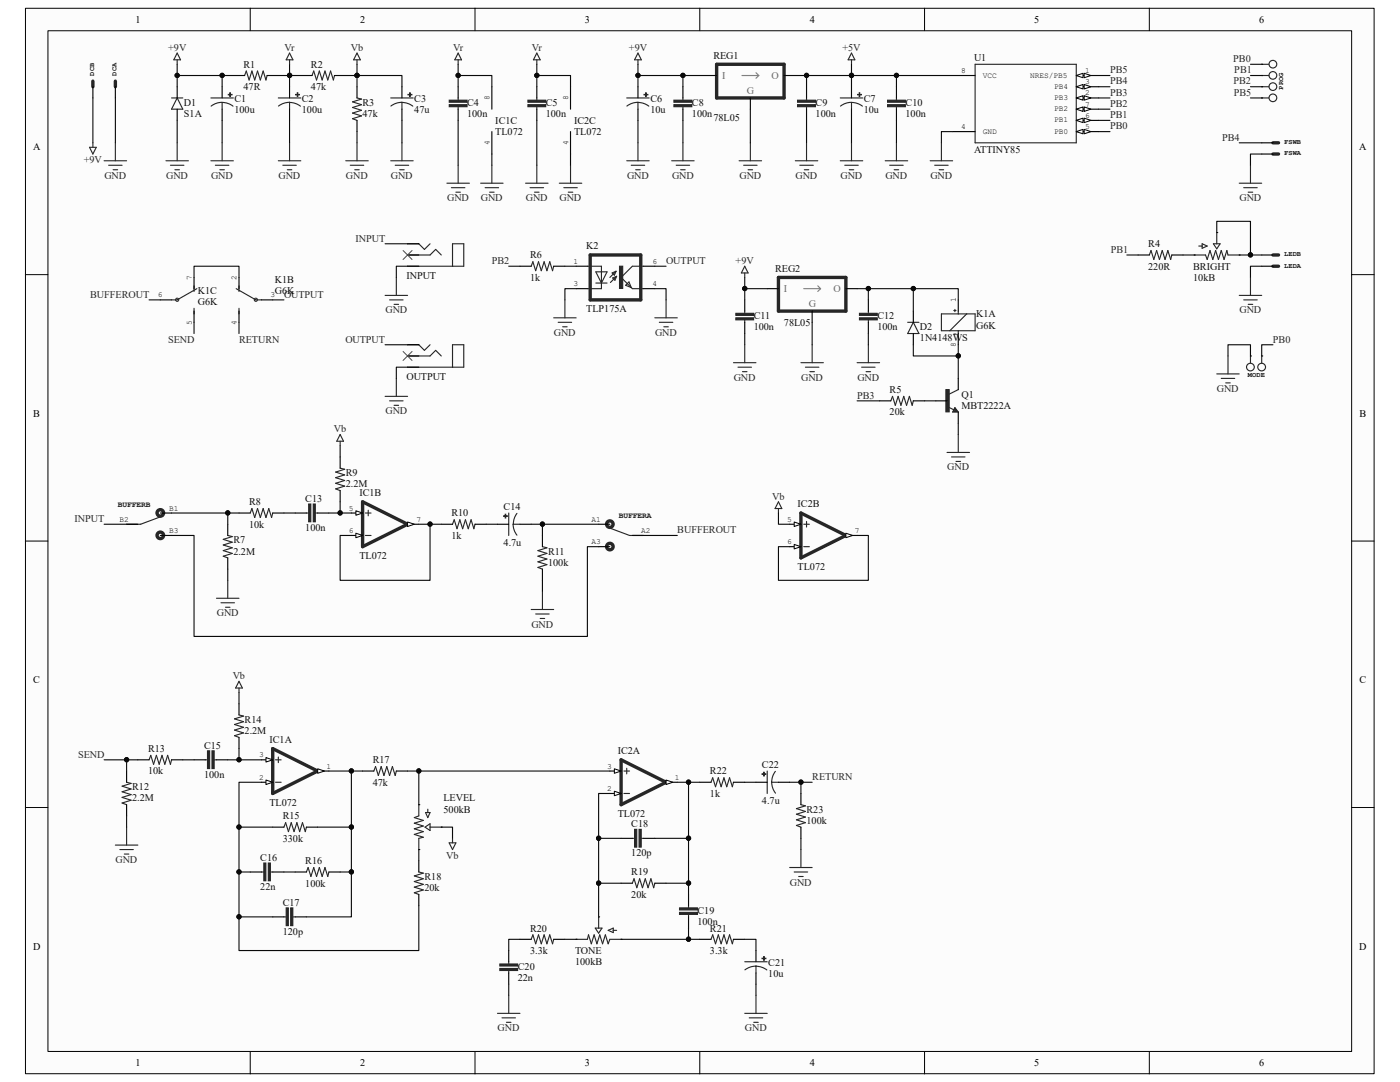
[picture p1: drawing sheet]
<svg xmlns="http://www.w3.org/2000/svg" width="279mm" height="216mm" viewBox="0 0 279 216" stroke-linecap="round" stroke-linejoin="round" font-family="sans-serif">
<path d="M5.1 1.7h269.1v212.5h-269.1z" fill="#fcfcfc"/>
<path d="M5.1 1.7h269.1v212.5h-269.1z" fill="none" stroke="#000" stroke-width=".2"/>
<path d="M9.6 6.2h260.1v203.6h-260.1z" fill="#fcfcfc"/>
<g fill="none" stroke="#000" stroke-width=".2">
<path d="M9.6 6.1h260.1v203.7h-260.1zM49.9 1.6v4.5M94.8 1.6v4.5M139.7 1.6v4.5M184.5 1.6v4.5M229.4 1.6v4.5M5.1 54.8h4.5M269.7 54.8h4.5M5.1 108h4.5M269.7 108h4.5M5.1 161.1h4.5M269.7 161.1h4.5"/>
<path d="M49.9 209.8v4.5M94.8 209.8v4.5M139.7 209.8v4.5M184.5 209.8v4.5M229.4 209.8v4.5"/>
</g>
<g fill="none" stroke="#262626" stroke-width=".22">
<path d="M34.2 19.5h2.3M35.4 11.9v.9M35.4 10.6l.6 1.3h-1.3zM35.4 19.5l1.1 2.3h-2.3zM42.1 19.5h4.5M48.8 15.1l.4-.9 .5 1.8 .6-1.8 .5 1.8 .6-1.8 .6 1.8 .5-1.8 .6 1.8 .2-.9M55.5 19.5h4.5M57.8 11.9v.9M57.8 10.6l.7 1.3h-1.4zM62.3 15.1l.3-.9 .6 1.8 .5-1.8 .6 1.8 .6-1.8 .5 1.8 .6-1.8 .5 1.8 .3-.9M71.2 11.9v.9M71.2 10.6l.7 1.3h-1.3z"/>
<path d="M71.2 19.5l.9 .3-1.7 .5 1.7 .6-1.7 .5 1.7 .6-1.7 .6 1.7 .5-1.7 .6 .8 .3M78 19.5h4.5M91.4 10.6l.7 1.3h-1.3zM91.4 11.9v.9M91.4 19.5v.6M107.1 10.6l.7 1.3h-1.3zM107.1 11.9v.9M107.1 19.5v.6M125.1 19.5h4.5M127.3 10.6l.7 1.3h-1.4zM127.3 11.9v.9M136.3 19.5v.6"/>
<path d="M161 19.5v.6M167.7 19.5h4.5M169.9 10.6l.7 1.3h-1.3zM169.9 11.9v.9M178.9 19.5v.6M17.9 29.4h1.3l-.7 1.3zM18.5 28.5v.9M20.8 32.1h4.5M21.7 33h2.7M22.6 33.9h.9M23 28.5v3.6M33.1 32.1h4.5"/>
<path d="M34 33h2.7M34.9 33.9h.9M35.4 28.5v3.6M42.1 32.1h4.5M43 33h2.7M43.9 33.9h.9M44.3 20.4l-1.4 .3-.8 .5M44.3 28.5v3.6M46.5 21.2l-.8-.5-1.4-.3v1.4M55.5 32.1h4.5M56.4 33h2.7M57.3 33.9h.9"/>
<path d="M57.8 20.4l-1 .1-1.2 .7M57.8 28.5v3.6M60 21.2l-.8-.5-1.4-.3v1.4M69 32.1h4.5M69.9 33h2.7M70.8 33.9h.9M71.2 28.5v3.6M78 32.1h4.5M78.9 33h2.7M79.8 33.9h.9M80.2 20.4l-.9 .1-1.3 .7M80.2 28.5v3.6"/>
<path d="M82.4 21.2l-.8-.5-1.4-.3v1.4M89.2 36.6h4.5M90.1 37.5h2.7M91 38.3h.9M91.4 21.2v.6M91.4 33v3.6M95.9 36.6h4.5M96.8 37.5h2.7M97.7 38.3h.9M98.2 33v3.6M104.9 36.6h4.5M105.8 37.5h2.7"/>
<path d="M106.7 38.3h.9M107.1 21.2v.6M107.1 33v3.6M111.6 36.6h4.5M112.5 37.5h2.7M113.4 38.3h.9M113.9 33v3.6M125.1 32.1h4.5M126 33h2.7M126.9 33.9h.9M127.3 20.4l-.9 .1-1.3 .7M127.3 28.5v3.6"/>
<path d="M129.5 21.2l-.8-.5-1.4-.3v1.4M134 32.1h4.5M134.9 33h2.7M135.8 33.9h.9M136.3 21.2v.6M136.3 28.5v3.6M147.5 32.1h4.5M148.4 33h2.7M149.3 33.9h.9M149.7 28.5v3.6M158.7 32.1h4.5M159.6 33h2.7"/>
<path d="M160.5 33.9h.9M161 21.2v.6M161 28.5v3.6M167.7 32.1h4.5M168.6 33h2.7M169.5 33.9h.9M169.9 20.4l-1.4 .3-.8 .5M169.9 28.5v3.6M172.1 21.2l-.8-.5-1.4-.3v1.4M176.7 32.1h4.4M177.6 33h2.7M178.5 33.9h.9"/>
<path d="M178.9 21.2v.6M178.9 28.5v3.6M185.6 32.1h4.5M186.5 33h2.7M187.4 33.9h.9M187.9 28.5v3.6M247.3 36.6h4.5M248.2 37.5h2.7M249.1 38.3h.9M249.6 33v3.6M38.7 57v1.2M39.3 57.6l-3.9 2.2h-1.2"/>
<path d="M47.1 57.6l4 2.2h1.1M47.7 57v1.2M76.9 58.9h4.4M77.8 59.8h2.6M79.1 55.4v3.5M81.3 48.6h2.3l1.1 1.2 1.1-1.2M81.3 53.1h11.3v-4.5h-2.3v4.5M81.3 50.9h4.5l1.1-1.1 1.2 1.1M112.7 59.8v3.6M132.9 59.8v3.6M229.4 50.9l.3-.9 .6 1.8 .5-1.8 .6 1.8 .5-1.8 .6 1.8 .6-1.8 .5 1.8 .3-.9M238.3 50.9h2.3l.3 .9 .6-1.8 .5 1.8 .6-1.8 .6 1.8 .5-1.8 .6 1.8 .5-1.8 .3 .9h2.2"/>
<path d="M239.2 49.1h.7M239.9 48.6l1 .5-1 .4zM242.2 48.6h1.3l-.7 1.1zM242.8 46.4v2.2M247.3 58.9h4.5M248.2 59.8h2.7M249.6 55.4v3.5M38.7 61.5v1.1M47.7 61.5v1.1M76.9 79.1h4.4M77.8 80h2.6M78.6 60.7h.9"/>
<path d="M79.1 75.5v3.6M81.3 73.3h11.3v-4.5h-2.3v4.5M81.3 68.8h2.3l1.1 1.1 1.1-1.1M81.3 71h4.5l1.1-1.1 1.2 1.1M110.5 63.4h4.5M111.4 64.3h2.7M112.3 65.2h.9M130.7 63.4h4.5M131.6 64.3h2.7M132.5 65.2h.9M187.9 62.6h6.7v3.4h-6.7zM190.3 62h.5"/>
<path d="M190.3 66.7h.5M190.6 61.7v.5M191.2 62.1v.5M191.2 66v.6M191.2 77.7l-1.8 .9M192.9 62.6l-3.3 3.4M242.8 74.6h4.5M243.7 75.5h2.7M244.6 76.4h.9M245.1 71v3.6M249.1 60.7h.9M249.6 71v1.5"/>
<path d="M251.8 71v1.5M67.9 86.7l.7 1.3h-1.4zM67.9 88v.9M67.9 93.4l.9 .2-1.8 .6 1.8 .6-1.8 .5 1.8 .6-1.8 .5 1.8 .6-1.8 .6 .9 .3M78.6 80.9h.9M189 90.3h4.5M189.3 81.2l1.1 .6M189.9 91.2h2.7M190.6 81.3l.6 .9h-1.1zM190.6 81.8l.1 .2h-.4l.3-.5 .4 .6h-.7M190.8 92.1h.9M191.2 86.7v3.6"/>
<path d="M32.6 102.9l-4.5 1.7h-2.8M43.2 119.4h4.5M45.5 115.8v3.6M45.5 106.8l.8 .3-1.7 .5 1.7 .6-1.7 .5 1.7 .6-1.7 .6 1.7 .5-1.7 .6 .9 .3M49.9 102.4l.4-.9 .5 1.8 .6-1.8 .6 1.8 .5-1.8 .6 1.8 .5-1.8 .6 1.8 .2-.9M61.2 102.4h.5M62.8 102.4h.6M108.3 118v3.6M121.2 105.2l4.4 1.6h2.8M155.4 100.1l.6 1.4h-1.3zM155.4 101.5v.9M44.1 120.3h2.7"/>
<path d="M45 121.2h.9M47.7 135.9l.7 1.4h-1.4zM47.7 137.3v.9M106 121.6h4.5M106.9 122.5h2.7M107.8 123.4h.9M55 151.6h1.1M55 156.1h1.1M55.5 151.1v1.1M23 168.6h4.5M23.9 169.5h2.7M24.8 170.4h.9"/>
<path d="M25.3 165v3.6M83.6 160.6v2.2l-.9 .3 1.8 .6-1.8 .6 1.8 .5-1.8 .6 1.8 .5-1.8 .6 1.8 .6-.9 .2v2.2M84.8 165l1-.6v1.3zM84.9 162.1h.9l-.4 1zM85.4 161.5v.6M85.8 165h2.3M89.6 168.2h1.4l-.7 1.3zM90.3 167.3v.9M157.6 173.1h4.5M158.5 174h2.7M159.4 174.9h.9M159.8 169.5v3.6"/>
<path d="M101.5 198.6v3.6M115 187.4h2.2l.3-.9 .5 1.8 .6-1.8 .5 1.8 .6-1.8 .6 1.8 .5-1.8 .6 1.8 .3-.9h2.3M118.8 185.2h1.3l-.6 1zM119.5 183v2.2M121.4 185.6l1-.4v.9zM122.4 185.6h.7M150.9 198.6v3.6M99.3 202.2h4.5M100.2 203.1h2.7M101.1 204h.9M148.6 202.2h4.5M149.5 203.1h2.7"/>
<path d="M150.4 204h.9"/>
<circle cx="249.6" cy="73.2" r=".77"/>
<circle cx="251.8" cy="73.2" r=".77"/>
</g>
<g fill="none" stroke="#000" stroke-width=".22">
<path d="M35.4 17.3v2.2M44.3 17.3v2.2M46.6 15.1h2.2M53.3 15.1h2.2M57.8 17.3v2.2M60 15.1h2.3M66.8 15.1h2.2M71.2 17.3v2.2M80.2 17.3v2.2M91.4 17.3v2.2M107.1 17.3v2.2M127.3 17.3v2.2"/>
<path d="M136.3 17.3v2.2M161 17.3v2.2M169.9 17.3v2.2M178.9 17.3v2.2M35.4 21.8v2.2M44.3 21.8v2.2M57.8 21.8v2.2M71.2 24v2.3M80.2 21.8v2.2M91.4 21.8v2.2M107.1 21.8v2.2M127.3 21.8v2.2"/>
<path d="M136.3 21.8v2.2M161 21.8v2.2M169.9 21.8v2.2M178.9 21.8v2.2M251.8 30.7h2.2M251.8 28.5h2.2M32 59.8h2.2M38.7 55.4v2.2M47.7 55.4v2.2M52.2 59.8h2.2M81.3 50.9h2.3M81.3 53.1h2.3"/>
<path d="M81.3 48.6h2.3M191.2 59.8v2.3M227.1 50.9h2.3M233.9 50.9h2.2M238.3 50.9h.1M242.8 46.4h.1M247.3 50.9h.1M251.8 50.9h2.2M251.8 53.1h2.2M38.7 62.1v2.2M47.7 62.1v2.2M81.3 71h2.3"/>
<path d="M81.3 73.3h2.3M81.3 68.8h2.3M186.8 80h2.2M191.2 66.6v2.2M191.2 75.5v2.2M249.6 71h.1M251.8 71h.1M67.9 91.2v2.2M67.9 97.9v2.2M191.2 82.2v2.3M25.3 104.6h2.2M32 106.8h2.2"/>
<path d="M32 102.4h2.2M45.5 104.6v2.2M45.5 111.3v2.3M47.7 102.4h2.2M54.4 102.4h2.3M58.9 102.4h2.3M63.4 102.4h2.2M119.5 104.6h2.2M119.5 109.1h2.2M126.2 106.8h2.2M52.2 151.6h2.2M83.6 160.6h.1"/>
<path d="M83.6 169.5h.1M88.1 165h.1M115 187.4h.1M119.5 183h.1M124 187.4h.1"/>
</g>
<g fill="none" stroke="#262626" stroke-width=".67">
<path d="M254 30.7h1.2M254 28.5h1.2M254 53.1h1.2M254 50.9h1.2M54.4 149.4l9 4.5-9 4.4z"/>
<circle cx="35.4" cy="59.8" r=".09"/>
<circle cx="51.1" cy="59.8" r=".09"/>
<circle cx="32" cy="106.8" r=".65"/>
<circle cx="32" cy="102.3" r=".65"/>
<circle cx="121.7" cy="109.1" r=".65"/>
<circle cx="121.7" cy="104.6" r=".65"/>
</g>
<path d="M80.4 50l1.8 1.8M82.2 50l-1.8 1.8M80.4 70.1l1.8 1.8M82.2 70.1l-1.8 1.8" fill="none" stroke="#4c4c4c" stroke-width=".2"/>
<g fill="#262626" stroke="#262626" stroke-width=".22">
<path d="M45.6 18.9h.7z" fill-rule="evenodd"/>
<path d="M45.9 18.5l.1 .8z" fill-rule="evenodd"/>
<path d="M59 18.9h.8z" fill-rule="evenodd"/>
<path d="M59.3 18.5l.1 .8z" fill-rule="evenodd"/>
<path d="M81.4 18.9h.8z" fill-rule="evenodd"/>
<path d="M81.8 18.5l.1 .8z" fill-rule="evenodd"/>
<path d="M89.7 20h3.5v.4h-3.5z" fill-rule="evenodd"/>
<path d="M89.7 20.9h3.5v.4h-3.5z" fill-rule="evenodd"/>
<path d="M105.4 20h3.5v.4h-3.5z" fill-rule="evenodd"/>
<path d="M105.4 20.9h3.5v.4h-3.5z" fill-rule="evenodd"/>
<path d="M128.5 18.9h.8z" fill-rule="evenodd"/>
<path d="M128.9 18.5l.1 .8z" fill-rule="evenodd"/>
<path d="M171.2 18.9h.7z" fill-rule="evenodd"/>
<path d="M171.5 18.5l.1 .8z" fill-rule="evenodd"/>
<path d="M134.5 20h3.6v.4h-3.6z" fill-rule="evenodd"/>
<path d="M134.5 20.9h3.6v.4h-3.6z" fill-rule="evenodd"/>
<path d="M159.2 20h3.5v.4h-3.5z" fill-rule="evenodd"/>
<path d="M159.2 20.9h3.5v.4h-3.5z" fill-rule="evenodd"/>
<path d="M177.1 20h3.6v.4h-3.6z" fill-rule="evenodd"/>
<path d="M177.1 20.9h3.6v.4h-3.6z" fill-rule="evenodd"/>
<path d="M188.8 77.7h.6v4.5h-.6z" fill-rule="evenodd"/>
<path d="M62.5 100.6h.4v3.5h-.4z" fill-rule="evenodd"/>
<path d="M61.6 100.6h.4v3.5h-.4z" fill-rule="evenodd"/>
</g>
<path d="M53.1 151.2l1.3 .4-1.3 .5z" fill="#fcfcfc"/>
<path d="M53.1 151.2l1.3 .4-1.3 .5z" fill="none" stroke="#000" stroke-width=".2"/>
<path d="M52.2 156.1h2.2" fill="none" stroke="#000" stroke-width=".22"/>
<path d="M53.1 155.6l1.3 .5-1.3 .4z" fill="#fcfcfc"/>
<path d="M53.1 155.6l1.3 .5-1.3 .4z" fill="none" stroke="#000" stroke-width=".2"/>
<path d="M63.4 153.9h2.2" fill="none" stroke="#000" stroke-width=".22"/>
<path d="M63.4 153.4l1.3 .5-1.3 .4z" fill="#fcfcfc"/>
<path d="M63.4 153.4l1.3 .5-1.3 .4z" fill="none" stroke="#000" stroke-width=".2"/>
<path d="M72.4 100.1l8.9 4.5-8.9 4.5z" fill="none" stroke="#262626" stroke-width=".67"/>
<path d="M72.9 102.4h1.1M72.9 106.8h1.1M73.5 101.8v1.1" fill="none" stroke="#262626" stroke-width=".22"/>
<path d="M70.1 102.4h2.3" fill="none" stroke="#000" stroke-width=".22"/>
<path d="M71 101.9l1.4 .5-1.4 .4z" fill="#fcfcfc"/>
<path d="M71 101.9l1.4 .5-1.4 .4z" fill="none" stroke="#000" stroke-width=".2"/>
<path d="M70.1 106.8h2.3" fill="none" stroke="#000" stroke-width=".22"/>
<path d="M71 106.4l1.4 .4-1.4 .5z" fill="#fcfcfc"/>
<path d="M71 106.4l1.4 .4-1.4 .5z" fill="none" stroke="#000" stroke-width=".2"/>
<path d="M81.3 104.6h2.3" fill="none" stroke="#000" stroke-width=".22"/>
<path d="M81.3 104.2l1.4 .4-1.4 .5z" fill="#fcfcfc"/>
<path d="M81.3 104.2l1.4 .4-1.4 .5z" fill="none" stroke="#000" stroke-width=".2"/>
<g fill="none" stroke="#000" stroke-width=".22">
<path d="M98.2 17.3v4.5M98.2 26.3v4.4M88.1 104.6h2.2M94.8 104.6h2.2M99.3 104.6h2.2M103.8 104.6h2.2M108.3 106.8v2.3M108.3 113.6v2.2M25.3 153.9v2.2M27.5 151.6h2.3M34.2 151.6h2.3M38.7 151.6h2.3"/>
<path d="M43.2 151.6h2.3M47.7 140.4v2.3M47.7 147.1v2.3M121.7 153.9h2.3M139.7 156.1h2.2M146.4 156.1h2.2M150.9 156.1h2.2M155.4 156.1h2.2M159.8 158.3v2.3M25.3 160.6v2.2M49.9 174h2.3M54.4 174h2.3"/>
<path d="M58.9 174h2.3M65.6 174h2.3M124 167.3h2.2M128.4 167.3h2.3M137.4 178.5v2.2M159.8 165v2.3M54.4 183h2.3M58.9 183h2.3M101.5 189.7v2.2M101.5 194.1v2.3M137.4 183v2.2"/>
</g>
<g fill="none" stroke="#262626" stroke-width=".22">
<path d="M90.3 104.6l.3-.9 .6 1.8 .6-1.8 .5 1.8 .6-1.8 .6 1.8 .5-1.8 .6 1.8 .2-.9M101.5 102.4v4.4M102.4 104.6l.1 .9 .7 1.3M103.2 102.4l-.6 1.3-.2 .9h1.4M108.3 109.1l.9 .2-1.8 .6 1.8 .5-1.8 .6 1.8 .5-1.8 .6 1.8 .6-1.8 .5 .9 .4M25.3 156.1l.9 .2-1.8 .6 1.8 .5-1.8 .6 1.8 .6-1.8 .5 1.8 .6-1.8 .5 .9 .4M29.8 151.6l.3-.9 .5 1.8 .6-1.8 .6 1.8 .5-1.8 .6 1.8 .6-1.8 .5 1.8 .2-.9M41 151.6h.5M42.6 151.6h.6M47.7 142.7l.9 .2-1.8 .5 1.8 .6-1.8 .6 1.8 .5-1.8 .6 1.8 .5-1.8 .6 .9 .3M124.5 153.9h1.1M124.5 158.3h1.1"/>
<path d="M125.1 153.3v1.1M141.9 156.1l.3-.9 .6 1.8 .6-1.8 .5 1.8 .6-1.8 .5 1.8 .6-1.8 .6 1.8 .2-.9M153.1 153.9v4.4M154 156.1l.3 1.4 .5 .8M154 156.1h1.4M154.7 153.9l-.6 1.3-.1 .9M52.2 174h.5M53.9 174h.5M61.2 174l.3-.9 .6 1.8 .5-1.8 .6 1.8 .5-1.8 .6 1.8 .6-1.8 .5 1.8 .2-.9M126.2 167.3h.6M127.9 167.3h.5M159.8 160.6l.9 .2-1.8 .6 1.8 .5-1.8 .6 1.8 .5-1.8 .6 1.8 .6-1.8 .5 .9 .3"/>
<path d="M56.7 183h.5M58.3 183h.6M101.5 191.9v.6M101.5 193.6v.5M137.4 180.7v.6M137.4 182.4v.6"/>
</g>
<g fill="#262626" stroke="#262626" stroke-width=".22">
<path d="M100.8 102.6l.1 .8z" fill-rule="evenodd"/>
<path d="M100.5 102.9l.8 .1z" fill-rule="evenodd"/>
<path d="M53.5 172.2h.5v3.5h-.5z" fill-rule="evenodd"/>
<path d="M52.7 172.2h.4v3.5h-.4z" fill-rule="evenodd"/>
<path d="M58 181.2h.4v3.5h-.4z" fill-rule="evenodd"/>
<path d="M57.1 181.2h.4v3.5h-.4z" fill-rule="evenodd"/>
<path d="M99.8 192.4h3.5v.4h-3.5z" fill-rule="evenodd"/>
<path d="M99.8 193.2h3.5v.5h-3.5z" fill-rule="evenodd"/>
<path d="M135.6 181.2h3.6v.4h-3.6z" fill-rule="evenodd"/>
<path d="M135.6 182.1h3.6v.4h-3.6z" fill-rule="evenodd"/>
<path d="M127.5 165.5h.5v3.5h-.5z" fill-rule="evenodd"/>
<path d="M126.6 165.5h.5v3.5h-.5z" fill-rule="evenodd"/>
<path d="M152.4 154.1l.1 .7z" fill-rule="evenodd"/>
<path d="M152.1 154.4l.7 .1z" fill-rule="evenodd"/>
<path d="M42.3 149.8h.4v3.6h-.4z" fill-rule="evenodd"/>
<path d="M41.4 149.8h.4v3.6h-.4z" fill-rule="evenodd"/>
</g>
<path d="M124 151.6l8.9 4.5-8.9 4.5z" fill="none" stroke="#262626" stroke-width=".67"/>
<path d="M122.6 153.4l1.4 .5-1.4 .4z" fill="#fcfcfc"/>
<path d="M122.6 153.4l1.4 .5-1.4 .4z" fill="none" stroke="#000" stroke-width=".2"/>
<path d="M121.7 158.3h2.3" fill="none" stroke="#000" stroke-width=".22"/>
<path d="M122.6 157.9l1.4 .4-1.4 .5z" fill="#fcfcfc"/>
<path d="M122.6 157.9l1.4 .4-1.4 .5z" fill="none" stroke="#000" stroke-width=".2"/>
<path d="M132.9 156.1h2.3" fill="none" stroke="#000" stroke-width=".22"/>
<path d="M132.9 155.6l1.4 .5-1.4 .4z" fill="#fcfcfc"/>
<path d="M132.9 155.6l1.4 .5-1.4 .4z" fill="none" stroke="#000" stroke-width=".2"/>
<path d="M159.8 102.4l9 4.4-9 4.5z" fill="none" stroke="#262626" stroke-width=".67"/>
<path d="M160.4 104.6h1.1M160.4 109.1h1.1M161 104v1.2" fill="none" stroke="#262626" stroke-width=".22"/>
<path d="M157.6 104.6h2.2" fill="none" stroke="#000" stroke-width=".22"/>
<path d="M158.5 104.2l1.3 .4-1.3 .5z" fill="#fcfcfc"/>
<path d="M158.5 104.2l1.3 .4-1.3 .5z" fill="none" stroke="#000" stroke-width=".2"/>
<path d="M157.6 109.1h2.2" fill="none" stroke="#000" stroke-width=".22"/>
<path d="M158.5 108.6l1.3 .5-1.3 .4z" fill="#fcfcfc"/>
<path d="M158.5 108.6l1.3 .5-1.3 .4z" fill="none" stroke="#000" stroke-width=".2"/>
<path d="M168.8 106.8h2.3" fill="none" stroke="#000" stroke-width=".22"/>
<path d="M168.8 106.4l1.4 .4-1.4 .5z" fill="#fcfcfc"/>
<path d="M168.8 106.4l1.4 .4-1.4 .5z" fill="none" stroke="#000" stroke-width=".2"/>
<g fill="none" stroke="#000" stroke-width=".22">
<path d="M113.9 17.3v4.5M113.9 26.3v4.4M214.8 26.3h4.5M115 53.1h2.2M115 57.6h2.2M128.4 53.1h2.3M128.4 57.6h2.3M175.5 80h2.3M182.3 80h2.2M54.4 165h2.3M61.2 165h2.2M83.6 171.8v2.2"/>
<path d="M83.6 178.5v2.2M124 176.2h2.2M130.7 176.2h2.2M103.8 187.4h2.2M110.5 187.4h2.2M139.7 187.4h2.2M146.4 187.4h2.2"/>
</g>
<g fill="none" stroke="#262626" stroke-width=".22">
<path d="M194.6 12.8h20.2v15.7h-20.2zM117.2 53.1h2.8v4.5h-2.8M118.9 54.2h2.3l-1.2 2.3zM118.9 56.5h2.3M122.2 54.5l.7-.4-.3 .8zM122.3 55.5l.8-.4-.4 .8zM122.9 54.1l-1.2 1.3M123.1 55.1l-1.3 1.3M125.5 56.3l.5 1.1-1.1-.5zM128.4 53.1h-2.2l-2.2 2.3 2.2 2.2h2.2M177.8 80l.3-.9 .6 1.8 .5-1.8 .6 1.8 .6-1.8 .5 1.8 .6-1.8 .5 1.8 .3-.9M56.7 165l.3-.8 .6 1.7 .5-1.7 .6 1.7 .5-1.7 .6 1.7 .6-1.7 .5 1.7 .3-.9"/>
<path d="M83.6 174l.9 .2-1.8 .6 1.8 .5-1.8 .6 1.8 .6-1.8 .5 1.8 .6-1.8 .5 .9 .4M126.2 176.2l.3-.9 .6 1.8 .6-1.8 .5 1.8 .6-1.8 .5 1.8 .6-1.8 .6 1.8 .2-.9M106 187.4l.3-.9 .6 1.8 .6-1.8 .5 1.8 .6-1.8 .6 1.8 .5-1.8 .6 1.8 .2-.9M141.9 187.4l.3-.9 .6 1.8 .6-1.8 .5 1.8 .6-1.8 .5 1.8 .6-1.8 .6 1.8 .2-.9"/>
</g>
<path d="M117.8 50.9h10.1v8.9h-10.1z" fill="none" stroke="#262626" stroke-width=".67"/>
<path d="M123.6 53.1h.7v4.5h-.7z" fill-rule="evenodd" fill="#262626" stroke="#262626" stroke-width=".22"/>
<path d="M214.8 26.3l1.3-.5v.9z" fill="#fcfcfc"/>
<path d="M214.8 26.3l1.3-.5v.9z" fill="none" stroke="#000" stroke-width=".2"/>
<path d="M216.4 25.8l1.3 .5-1.3 .4z" fill="#fcfcfc"/>
<path d="M216.4 25.8l1.3 .5-1.3 .4z" fill="none" stroke="#000" stroke-width=".2"/>
<path d="M214.8 24h4.5" fill="none" stroke="#000" stroke-width=".22"/>
<path d="M214.8 24l1.3-.4v.9z" fill="#fcfcfc"/>
<path d="M214.8 24l1.3-.4v.9z" fill="none" stroke="#000" stroke-width=".2"/>
<path d="M216.4 23.6l1.3 .4-1.3 .5z" fill="#fcfcfc"/>
<path d="M216.4 23.6l1.3 .4-1.3 .5z" fill="none" stroke="#000" stroke-width=".2"/>
<path d="M214.8 21.8h4.5" fill="none" stroke="#000" stroke-width=".22"/>
<path d="M214.8 21.8l1.3-.5v.9z" fill="#fcfcfc"/>
<path d="M214.8 21.8l1.3-.5v.9z" fill="none" stroke="#000" stroke-width=".2"/>
<path d="M216.4 21.3l1.3 .5-1.3 .4z" fill="#fcfcfc"/>
<path d="M216.4 21.3l1.3 .5-1.3 .4z" fill="none" stroke="#000" stroke-width=".2"/>
<path d="M214.8 19.5h4.5" fill="none" stroke="#000" stroke-width=".22"/>
<path d="M214.8 19.5l1.3-.4v.9z" fill="#fcfcfc"/>
<path d="M214.8 19.5l1.3-.4v.9z" fill="none" stroke="#000" stroke-width=".2"/>
<path d="M216.4 19.1l1.3 .4-1.3 .5z" fill="#fcfcfc"/>
<path d="M216.4 19.1l1.3 .4-1.3 .5z" fill="none" stroke="#000" stroke-width=".2"/>
<path d="M214.8 17.3h4.5" fill="none" stroke="#000" stroke-width=".22"/>
<path d="M214.8 17.3l1.3-.4v.9z" fill="#fcfcfc"/>
<path d="M214.8 17.3l1.3-.4v.9z" fill="none" stroke="#000" stroke-width=".2"/>
<path d="M216.4 16.9l1.3 .4-1.3 .5z" fill="#fcfcfc"/>
<path d="M216.4 16.9l1.3 .4-1.3 .5z" fill="none" stroke="#000" stroke-width=".2"/>
<path d="M214.8 15.1h4.5" fill="none" stroke="#000" stroke-width=".22"/>
<path d="M214.8 15.1l1.3-.5v.9z" fill="#fcfcfc"/>
<path d="M214.8 15.1l1.3-.5v.9z" fill="none" stroke="#000" stroke-width=".2"/>
<path d="M216.4 14.6l1.3 .5-1.3 .4z" fill="#fcfcfc"/>
<path d="M216.4 14.6l1.3 .5-1.3 .4z" fill="none" stroke="#000" stroke-width=".2"/>
<g fill="none" stroke="#000" stroke-width=".22">
<path d="M18.5 17.3v2.2M23 17.3v2.2M140.8 15.1h2.2M149.7 19.5v2.3M156.5 15.1h2.2M190.1 15.1h4.5M251.8 19.5h.1M251.8 17.3h.1M251.8 15.1h.1M251.8 12.8h.1M190.1 26.3h4.5M103.8 53.1h2.2"/>
<path d="M110.5 53.1h2.2M148.6 59.8v2.3M153.1 57.6h2.3M168.8 57.6h2.3M173.3 59.8v2.3M148.6 64.3v2.3M162.1 62.1v2.2M173.3 64.3v2.3M182.3 62.1v2.2M182.3 66.6v2.2M72.4 153.9h2.2M79.1 153.9h2.2"/>
<path d="M150.9 189.7v2.2M150.9 194.1v2.3"/>
</g>
<g fill="none" stroke="#262626" stroke-width=".22">
<path d="M251.8 19.5h1.4M251.8 17.3h1.4M251.8 15.1h1.4M251.8 12.8h1.4M106 53.1l.3-.9 .6 1.8 .6-1.8 .5 1.8 .6-1.8 .6 1.8 .5-1.8 .6 1.8 .2-.9M148.6 53.1l.7 1.4h-1.3zM148.6 54.5v.9M146.4 72.4h4.5M147.3 73.3h2.7M148.2 74.2h.9M148.6 62.1v.5M148.6 63.8v.5"/>
<path d="M148.6 68.8v3.6M159.8 72.4h4.5M160.7 73.3h2.7M161.6 74.2h.9M162.1 68.8v3.6M171.1 72.4h4.4M172 73.3h2.6M172.8 74.2h.9M173.3 62.1v.5M173.3 63.8v.5M173.3 68.8v3.6M181.1 64.3h2.3"/>
<path d="M182.3 64.3l1.1 2.3h-2.3zM74.6 153.9l.3-.9 .6 1.7 .6-1.7 .5 1.7 .6-1.7 .6 1.7 .5-1.7 .6 1.7 .2-.8M148.6 191.9h4.5M150.9 192.8l-1 .1-1.2 .6M150.9 192.8l1.3 .3 .8 .4M150.9 192.8v1.3"/>
<circle cx="254" cy="15" r=".77"/>
<circle cx="254" cy="12.8" r=".77"/>
<circle cx="254" cy="19.5" r=".77"/>
<circle cx="254" cy="17.3" r=".77"/>
</g>
<path d="M18.5 16.2v1.1M23 16.2v1.1M143 12.8h13.5v6.7h-13.5zM155.4 55.4h13.4v6.7h-13.4z" fill="none" stroke="#262626" stroke-width=".67"/>
<path d="M148.1 15.1h3.3M150.9 14.5l.5 .6M151.4 15.1l-.5 .5M160.4 57.6h3.4M163.2 57l.6 .6M163.8 57.6l-.6 .6" fill="none" stroke="#808080" stroke-width=".22"/>
<g fill="#262626" stroke="#262626" stroke-width=".22">
<path d="M171.5 62.5h3.6v.4h-3.6z" fill-rule="evenodd"/>
<path d="M171.5 63.4h3.6v.4h-3.6z" fill-rule="evenodd"/>
<path d="M146.9 62.5h3.5v.4h-3.5z" fill-rule="evenodd"/>
<path d="M146.9 63.4h3.5v.4h-3.5z" fill-rule="evenodd"/>
<path d="M152.1 191.2l.7 .1z" fill-rule="evenodd"/>
<path d="M152.4 190.9l.1 .7z" fill-rule="evenodd"/>
</g>
<g fill="none" stroke="#0e0e0e" stroke-width=".22">
<path d="M18.5 19.5v9M23 19.5v9M35.4 12.8v4.5M35.4 15.1h11.2M44.3 15.1v2.2M55.5 15.1h4.5M57.8 12.8v4.5M71.2 17.3v-2.2h9v2.2M71.2 12.8v2.3h-2.2M91.4 12.8v4.5M91.4 15.1h6.8v2.2M107.1 12.8v4.5"/>
<path d="M107.1 15.1h6.8v2.2M127.3 12.8v2.3h13.5M127.3 15.1v2.2M136.3 15.1v2.2M161 15.1v2.2M169.9 12.8v2.3h-11.2M178.9 15.1v2.2M190.1 15.1h-20.2v2.2M219.3 15.1h2.2M219.3 19.5h2.2M219.3 17.3h2.2M249.6 15.1h2.2"/>
<path d="M249.6 19.5h2.2M249.6 17.3h2.2M249.6 12.8h2.2M35.4 24v4.5M44.3 24v4.5M57.8 24v4.5M71.2 26.3v2.2M80.2 24v4.5M91.4 24v9M98.2 30.7v2.3M107.1 24v9M113.9 30.7v2.3"/>
<path d="M127.3 24v4.5M136.3 24v4.5M149.7 21.8v6.7M161 24v4.5M169.9 24v4.5M178.9 24v4.5M190.1 26.3h-2.2v2.2M219.3 26.3h2.2M219.3 21.8h2.2M219.3 24h2.2M247.3 28.5h4.5M251.8 30.7h-2.2v2.3"/>
<path d="M29.8 59.8h2.2M38.7 55.4v-2.3h9v2.3M54.4 59.8h2.3M76.9 48.6h4.4M81.3 53.1h-2.2v2.3M101.5 53.1h2.3M112.7 53.1h2.3M115 57.6h-2.3v2.2M130.7 57.6h2.2v2.2M130.7 53.1h2.2M148.6 55.4v2.2h4.5M148.6 57.6v2.2"/>
<path d="M171.1 57.6h11.2M173.3 57.6v2.2M191.2 59.8v-2.2h-8.9v4.5M224.9 50.9h2.2M236.1 50.9h2.2M242.8 46.4v-2.2h6.8v6.7h-2.3M249.6 50.9h2.2M251.8 53.1h-2.2v2.3M38.7 64.3v2.3M47.7 64.3v2.3M76.9 68.8h4.4M81.3 73.3h-2.2v2.2"/>
<path d="M148.6 66.6v2.2M162.1 64.3v4.5M171.1 80h4.4M173.3 66.6v2.2M182.3 68.8v2.2h8.9v-2.2M184.5 80h2.3M191.2 71v4.5M245.1 71v-2.2h4.5v2.2M254 68.8h-2.2v2.2M67.9 88.9v2.3M191.2 84.5v2.2M20.8 104.6h4.5"/>
<path d="M34.2 102.4h11.3v2.2M34.2 106.8h4.5v20.2h78.5v-17.9h2.3M45.5 113.6v2.2M45.5 102.4h2.2M56.7 102.4h2.2M65.6 102.4h4.5M67.9 100.1v2.3M83.6 104.6h4.5M85.8 104.6v11.2h-17.9v-9h2.2M97 104.6h2.3M106 104.6h2.3v2.2M108.3 104.6h11.2"/>
<path d="M108.3 115.8v2.2M128.4 106.8h6.8M155.4 102.4v2.2h2.2M171.1 106.8h2.2v9h-17.9v-6.7h2.2M47.7 138.2v2.2M20.8 151.6h4.5M27.5 151.6h-2.2v2.3M36.5 151.6h2.2M47.7 149.4v2.2h-2.2M47.7 151.6h4.5M52.2 156.1h-4.5v8.9h6.7M65.6 153.9h6.8"/>
<path d="M70.1 153.9v11.1h-6.7M81.3 153.9h2.3v6.7M83.6 153.9h38.1M121.7 158.3h-2.2v24.7M135.2 156.1h2.2v22.4M137.4 156.1h2.3M148.6 156.1h2.3M157.6 156.1h4.5M159.8 156.1v2.2M25.3 162.8v2.2M47.7 165v9h2.2M47.7 174v15.7h35.9v-9"/>
<path d="M56.7 174h2.2M67.9 174h2.2v9h-8.9M70.1 165v9M83.6 169.5v2.3M88.1 165h2.2v2.3M119.5 167.3h4.5M119.5 176.2h4.5M130.7 167.3h6.7M132.9 176.2h4.5M159.8 167.3v2.2M47.7 183h6.7M101.5 196.4v2.2"/>
<path d="M103.8 187.4h-2.3v2.3M112.7 187.4h2.3M124 187.4h15.7M137.4 185.2v2.2M148.6 187.4h2.3v2.3M150.9 196.4v2.2"/>
</g>
<g fill="#0e0e0e" stroke="#0e0e0e" stroke-width=".2">
<circle cx="57.8" cy="15" r=".43"/>
<circle cx="71.2" cy="15" r=".43"/>
<circle cx="169.9" cy="15" r=".43"/>
<circle cx="178.9" cy="15" r=".43"/>
<circle cx="35.4" cy="15" r=".43"/>
<circle cx="44.3" cy="15" r=".43"/>
<circle cx="127.3" cy="15" r=".43"/>
<circle cx="249.6" cy="50.9" r=".43"/>
<circle cx="91.4" cy="15" r=".43"/>
<circle cx="67.9" cy="102.3" r=".43"/>
<circle cx="83.6" cy="153.8" r=".43"/>
<circle cx="107.1" cy="15" r=".43"/>
<circle cx="119.5" cy="167.3" r=".43"/>
<circle cx="137.4" cy="167.3" r=".43"/>
<circle cx="137.4" cy="176.2" r=".43"/>
<circle cx="119.5" cy="176.2" r=".43"/>
<circle cx="137.4" cy="187.4" r=".43"/>
<circle cx="137.4" cy="156.1" r=".43"/>
<circle cx="159.8" cy="156.1" r=".43"/>
<circle cx="108.3" cy="104.6" r=".43"/>
<circle cx="25.3" cy="151.6" r=".43"/>
<circle cx="136.3" cy="15" r=".43"/>
<circle cx="161" cy="15" r=".43"/>
<circle cx="182.3" cy="57.6" r=".43"/>
<circle cx="191.2" cy="71" r=".43"/>
<circle cx="173.3" cy="57.6" r=".43"/>
<circle cx="148.6" cy="57.6" r=".43"/>
<circle cx="45.5" cy="102.3" r=".43"/>
<circle cx="85.8" cy="104.6" r=".43"/>
<circle cx="47.7" cy="151.6" r=".43"/>
<circle cx="47.7" cy="165" r=".43"/>
<circle cx="47.7" cy="174" r=".43"/>
<circle cx="47.7" cy="182.9" r=".43"/>
<circle cx="70.1" cy="153.8" r=".43"/>
<circle cx="70.1" cy="165" r=".43"/>
<circle cx="70.1" cy="174" r=".43"/>
</g>
<g font-size="2">
<text x="27" y="4.6">1</text>
<text x="71.9" y="4.6">2</text>
<text x="116.7" y="4.6">3</text>
<text x="161.6" y="4.6">4</text>
<text x="206.4" y="4.6">5</text>
<text x="251.3" y="4.6">6</text>
<text x="6.6" y="30">A</text>
<text x="271.3" y="30">A</text>
<text x="6.6" y="83.2">B</text>
<text x="271.3" y="83.2">B</text>
<text x="6.6" y="136.4">C</text>
<text x="271.3" y="136.4">C</text>
<text x="6.6" y="189.5">D</text>
<text x="271.3" y="189.5">D</text>
<text x="27" y="212.7">1</text>
<text x="71.9" y="212.7">2</text>
<text x="116.7" y="212.7">3</text>
<text x="161.6" y="212.7">4</text>
<text x="206.4" y="212.7">5</text>
<text x="251.3" y="212.7">6</text>
</g>
<g font-size="2" fill="#262626">
<text x="33.6" y="10.2">+9V</text>
<text x="56.8" y="10.2">Vr</text>
<text x="70" y="10.2">Vb</text>
<text x="90.4" y="10.2">Vr</text>
<text x="106.1" y="10.2">Vr</text>
<text x="125.5" y="10.2">+9V</text>
<text x="168.1" y="10.2">+5V</text>
<text x="221.5" y="16.8">PB4</text>
<text x="221.5" y="14.6">PB5</text>
<text x="246.1" y="12.4">PB0</text>
<text x="246.2" y="16.8">PB2</text>
<text x="246.3" y="14.6">PB1</text>
<text x="221.5" y="19.1">PB3</text>
<text x="221.5" y="21.3">PB2</text>
<text x="221.5" y="23.6">PB1</text>
<text x="246.2" y="19.1">PB5</text>
<text x="221.5" y="25.8">PB0</text>
<text x="243.9" y="28.1">PB4</text>
<text x="16.7" y="32.6">+9V</text>
<text x="20.8" y="35.7">GND</text>
<text x="33.1" y="35.7">GND</text>
<text x="42.1" y="35.7">GND</text>
<text x="55.6" y="35.7">GND</text>
<text x="69" y="35.7">GND</text>
<text x="78" y="35.7">GND</text>
<text x="125.1" y="35.7">GND</text>
<text x="134.1" y="35.7">GND</text>
<text x="147.6" y="35.7">GND</text>
<text x="158.7" y="35.7">GND</text>
<text x="167.7" y="35.7">GND</text>
<text x="176.7" y="35.7">GND</text>
<text x="185.7" y="35.7">GND</text>
<text x="89.2" y="40.1">GND</text>
<text x="96" y="40.1">GND</text>
<text x="104.9" y="40.1">GND</text>
<text x="111.7" y="40.1">GND</text>
<text x="247.4" y="40.1">GND</text>
<text x="71" y="48.2">INPUT</text>
<text x="98.1" y="52.7">PB2</text>
<text x="132.9" y="52.7">OUTPUT</text>
<text x="146.8" y="52.7">+9V</text>
<text x="221.7" y="50.5">PB1</text>
<text x="18" y="59.4">BUFFEROUT</text>
<text x="56.7" y="59.4">OUTPUT</text>
<text x="76.9" y="62.5">GND</text>
<text x="247.4" y="62.5">GND</text>
<text x="33.5" y="68.4">SEND</text>
<text x="47.7" y="68.4">RETURN</text>
<text x="68.9" y="68.4">OUTPUT</text>
<text x="110.5" y="67">GND</text>
<text x="130.7" y="67">GND</text>
<text x="254" y="68.4">PB0</text>
<text x="146.4" y="75.9">GND</text>
<text x="159.9" y="75.9">GND</text>
<text x="171.1" y="75.9">GND</text>
<text x="76.9" y="82.7">GND</text>
<text x="171.1" y="79.5">PB3</text>
<text x="242.9" y="78.2">GND</text>
<text x="66.6" y="86.3">Vb</text>
<text x="189.1" y="93.9">GND</text>
<text x="154.1" y="99.7">Vb</text>
<text x="14.9" y="104.2">INPUT</text>
<text x="135.2" y="106.4">BUFFEROUT</text>
<text x="43.3" y="123">GND</text>
<text x="106" y="125.2">GND</text>
<text x="46.4" y="135.5">Vb</text>
<text x="15.6" y="151.2">SEND</text>
<text x="162.1" y="155.7">RETURN</text>
<text x="23.1" y="172.2">GND</text>
<text x="89.1" y="171.3">Vb</text>
<text x="157.6" y="176.7">GND</text>
<text x="99.3" y="205.8">GND</text>
<text x="148.7" y="205.8">GND</text>
</g>
<g font-size="2" fill="#0e0e0e">
<text x="142.4" y="11.7">REG1</text>
<text x="48.6" y="13.5">R1</text>
<text x="48.6" y="18">47R</text>
<text x="62.1" y="13.5">R2</text>
<text x="62.1" y="18">47k</text>
<text x="194.4" y="12.1">U1</text>
<text x="36.7" y="21.1">D1</text>
<text x="36.7" y="23.4">S1A</text>
<text x="46.8" y="20.3">C1</text>
<text x="46.8" y="22.6">100u</text>
<text x="60.2" y="20.3">C2</text>
<text x="60.2" y="22.6">100u</text>
<text x="72.3" y="21.1">R3</text>
<text x="72.3" y="23.4">47k</text>
<text x="82.7" y="20.3">C3</text>
<text x="82.7" y="22.6">47u</text>
<text x="93.2" y="21.1">C4</text>
<text x="93.2" y="23.4">100n</text>
<text x="108.9" y="21.1">C5</text>
<text x="108.9" y="23.4">100n</text>
<text x="129.8" y="20.3">C6</text>
<text x="129.8" y="22.6">10u</text>
<text x="138.1" y="21.1">C8</text>
<text x="138.1" y="23.4">100n</text>
<text x="162.8" y="21.1">C9</text>
<text x="162.8" y="23.4">100n</text>
<text x="172.4" y="20.3">C7</text>
<text x="172.4" y="22.6">10u</text>
<text x="180.7" y="21.1">C10</text>
<text x="180.7" y="23.4">100n</text>
<text x="98.8" y="24.7">IC1C</text>
<text x="98.8" y="26.9">TL072</text>
<text x="114.6" y="24.7">IC2C</text>
<text x="114.6" y="26.9">TL072</text>
<text x="142.4" y="24">78L05</text>
<text x="194.4" y="30.5">ATTINY85</text>
<text x="105.8" y="51.6">R6</text>
<text x="117" y="49.8">K2</text>
<text x="229.2" y="49.3">R4</text>
<text x="229.2" y="53.8">220R</text>
<text x="238.1" y="53.8">BRIGHT</text>
<text x="39.5" y="58.6">K1C</text>
<text x="54.9" y="56.4">K1B</text>
<text x="54.9" y="58.6">G6K</text>
<text x="81.1" y="55.6">INPUT</text>
<text x="105.8" y="56">1k</text>
<text x="154.7" y="54.3">REG2</text>
<text x="238.1" y="56">10kB</text>
<text x="39.5" y="60.9">G6K</text>
<text x="117" y="62.3">TLP175A</text>
<text x="150.4" y="63.7">C11</text>
<text x="150.4" y="65.9">100n</text>
<text x="156.5" y="65">78L05</text>
<text x="175.1" y="63.7">C12</text>
<text x="175.1" y="65.9">100n</text>
<text x="183.6" y="65.9">D2</text>
<text x="194.8" y="63.3">K1A</text>
<text x="194.8" y="65.6">G6K</text>
<text x="183.6" y="68.1">1N4148WS</text>
<text x="81.1" y="75.7">OUTPUT</text>
<text x="177.5" y="78.4">R5</text>
<text x="177.5" y="82.9">20k</text>
<text x="191.9" y="79.3">Q1</text>
<text x="191.9" y="81.6">MBT2222A</text>
<text x="69" y="95">R9</text>
<text x="49.7" y="100.8">R8</text>
<text x="60.9" y="100.2">C13</text>
<text x="69" y="97.2">2.2M</text>
<text x="71.7" y="99">IC1B</text>
<text x="100.5" y="101.7">C14</text>
<text x="159.2" y="101.3">IC2B</text>
<text x="49.7" y="105.3">10k</text>
<text x="60.9" y="106">100n</text>
<text x="90.1" y="103">R10</text>
<text x="90.1" y="107.5">1k</text>
<text x="46.6" y="108.4">R7</text>
<text x="46.6" y="110.7">2.2M</text>
<text x="71.7" y="111.5">TL072</text>
<text x="100.5" y="108.9">4.7u</text>
<text x="109.4" y="110.7">R11</text>
<text x="109.4" y="112.9">100k</text>
<text x="159.2" y="113.8">TL072</text>
<text x="40.7" y="149.4">C15</text>
<text x="48.8" y="144.2">R14</text>
<text x="48.8" y="146.5">2.2M</text>
<text x="53.8" y="148.3">IC1A</text>
<text x="29.5" y="150.1">R13</text>
<text x="29.5" y="154.5">10k</text>
<text x="40.7" y="155.2">100n</text>
<text x="74.4" y="152.3">R17</text>
<text x="123.3" y="150.5">IC2A</text>
<text x="141.7" y="154.5">R22</text>
<text x="152.1" y="153.2">C22</text>
<text x="26.4" y="157.6">R12</text>
<text x="26.4" y="159.9">2.2M</text>
<text x="53.8" y="160.8">TL072</text>
<text x="74.4" y="156.8">47k</text>
<text x="88.5" y="159.9">LEVEL</text>
<text x="141.7" y="159">1k</text>
<text x="152.1" y="160.4">4.7u</text>
<text x="56.4" y="163.5">R15</text>
<text x="56.4" y="168">330k</text>
<text x="88.5" y="162.1">500kB</text>
<text x="123.3" y="163">TL072</text>
<text x="126" y="165.1">C18</text>
<text x="161" y="162.1">R23</text>
<text x="161" y="164.4">100k</text>
<text x="51.9" y="171.8">C16</text>
<text x="60.9" y="172.4">R16</text>
<text x="126" y="170.9">120p</text>
<text x="51.9" y="177.6">22n</text>
<text x="60.9" y="176.9">100k</text>
<text x="84.7" y="175.6">R18</text>
<text x="84.7" y="177.8">20k</text>
<text x="126" y="174.7">R19</text>
<text x="126" y="179.2">20k</text>
<text x="56.4" y="180.7">C17</text>
<text x="105.8" y="185.9">R20</text>
<text x="139.2" y="182.3">C19</text>
<text x="139.2" y="184.5">100n</text>
<text x="141.7" y="185.9">R21</text>
<text x="56.4" y="186.6">120p</text>
<text x="105.8" y="190.3">3.3k</text>
<text x="114.8" y="190.3">TONE</text>
<text x="141.7" y="190.3">3.3k</text>
<text x="103.3" y="193.5">C20</text>
<text x="103.3" y="195.7">22n</text>
<text x="114.8" y="192.6">100kB</text>
<text x="153.3" y="192.7">C21</text>
<text x="153.3" y="194.9">10u</text>
</g>
<g font-size="2" fill="#666">
<text x="144.1" y="15.7">I</text>
<text x="154" y="15.7">O</text>
<text x="149.1" y="18.7">G</text>
<text x="156.5" y="58.3">I</text>
<text x="166.3" y="58.3">O</text>
<text x="161.4" y="61.2">G</text>
</g>
<g font-size="1.6">
<text x="191.9" y="14.6">8</text>
<text x="196.2" y="15.5">VCC</text>
<text x="205.6" y="15.5">NRES/PB5</text>
<text x="210.4" y="17.7">PB4</text>
<text x="216.6" y="16.8">3</text>
<text x="216.6" y="14.6">1</text>
<text x="97.7" y="20" transform="rotate(-90 97.7 20)">8</text>
<text x="113.4" y="20" transform="rotate(-90 113.4 20)">8</text>
<text x="210.4" y="22.2">PB2</text>
<text x="210.4" y="20">PB3</text>
<text x="216.6" y="23.5">6</text>
<text x="216.6" y="21.3">7</text>
<text x="216.6" y="19">2</text>
<text x="97.7" y="29" transform="rotate(-90 97.7 29)">4</text>
<text x="113.4" y="29" transform="rotate(-90 113.4 29)">4</text>
<text x="191.9" y="25.8">4</text>
<text x="196.2" y="26.7">GND</text>
<text x="210.4" y="26.7">PB0</text>
<text x="210.4" y="24.4">PB1</text>
<text x="216.6" y="25.8">5</text>
<text x="114.5" y="52.7">1</text>
<text x="130.2" y="52.7">6</text>
<text x="31.5" y="59.4">6</text>
<text x="38.3" y="55.8" transform="rotate(-90 38.3 55.8)">7</text>
<text x="47.2" y="55.8" transform="rotate(-90 47.2 55.8)">2</text>
<text x="54" y="59.4">3</text>
<text x="114.5" y="57.1">3</text>
<text x="130.2" y="57.1">4</text>
<text x="38.3" y="64.8" transform="rotate(-90 38.3 64.8)">5</text>
<text x="47.2" y="64.8" transform="rotate(-90 47.2 64.8)">4</text>
<text x="190.7" y="60.3" transform="rotate(-90 190.7 60.3)">1</text>
<text x="190.7" y="69.3" transform="rotate(-90 190.7 69.3)">8</text>
<text x="33.8" y="101.9">B1</text>
<text x="69.6" y="101.9">5</text>
<text x="23.8" y="104.1">B2</text>
<text x="33.8" y="106.4">B3</text>
<text x="69.6" y="106.4">6</text>
<text x="83.1" y="104.1">7</text>
<text x="118" y="104.1">A1</text>
<text x="128" y="106.4">A2</text>
<text x="157.1" y="104.1">5</text>
<text x="170.6" y="106.4">7</text>
<text x="118" y="108.6">A3</text>
<text x="157.1" y="108.6">6</text>
<text x="51.7" y="151.1">3</text>
<text x="51.7" y="155.6">2</text>
<text x="65.2" y="153.4">1</text>
<text x="121.2" y="153.4">3</text>
<text x="134.7" y="155.6">1</text>
<text x="121.2" y="157.9">2</text>
</g>
<g font-size="1.6" fill="#0e0e0e">
<text x="23.5" y="101.1">BUFFERB</text>
<text x="123.5" y="103.3">BUFFERA</text>
</g>
<g font-size="1.4" fill="#0e0e0e">
<text x="18.8" y="15.1" transform="rotate(-90 18.8 15.1)">DCB</text>
<text x="23.3" y="15.1" transform="rotate(-90 23.3 15.1)">DCA</text>
<text x="256.1" y="17.9" transform="rotate(-90 256.1 17.9)">PROG</text>
<text x="256.3" y="28.7">FSWB</text>
<text x="256.3" y="31">FSWA</text>
<text x="256.3" y="53.4">LEDA</text>
<text x="256.3" y="51.1">LEDB</text>
<text x="249" y="75.3">MODE</text>
</g>
</svg>
